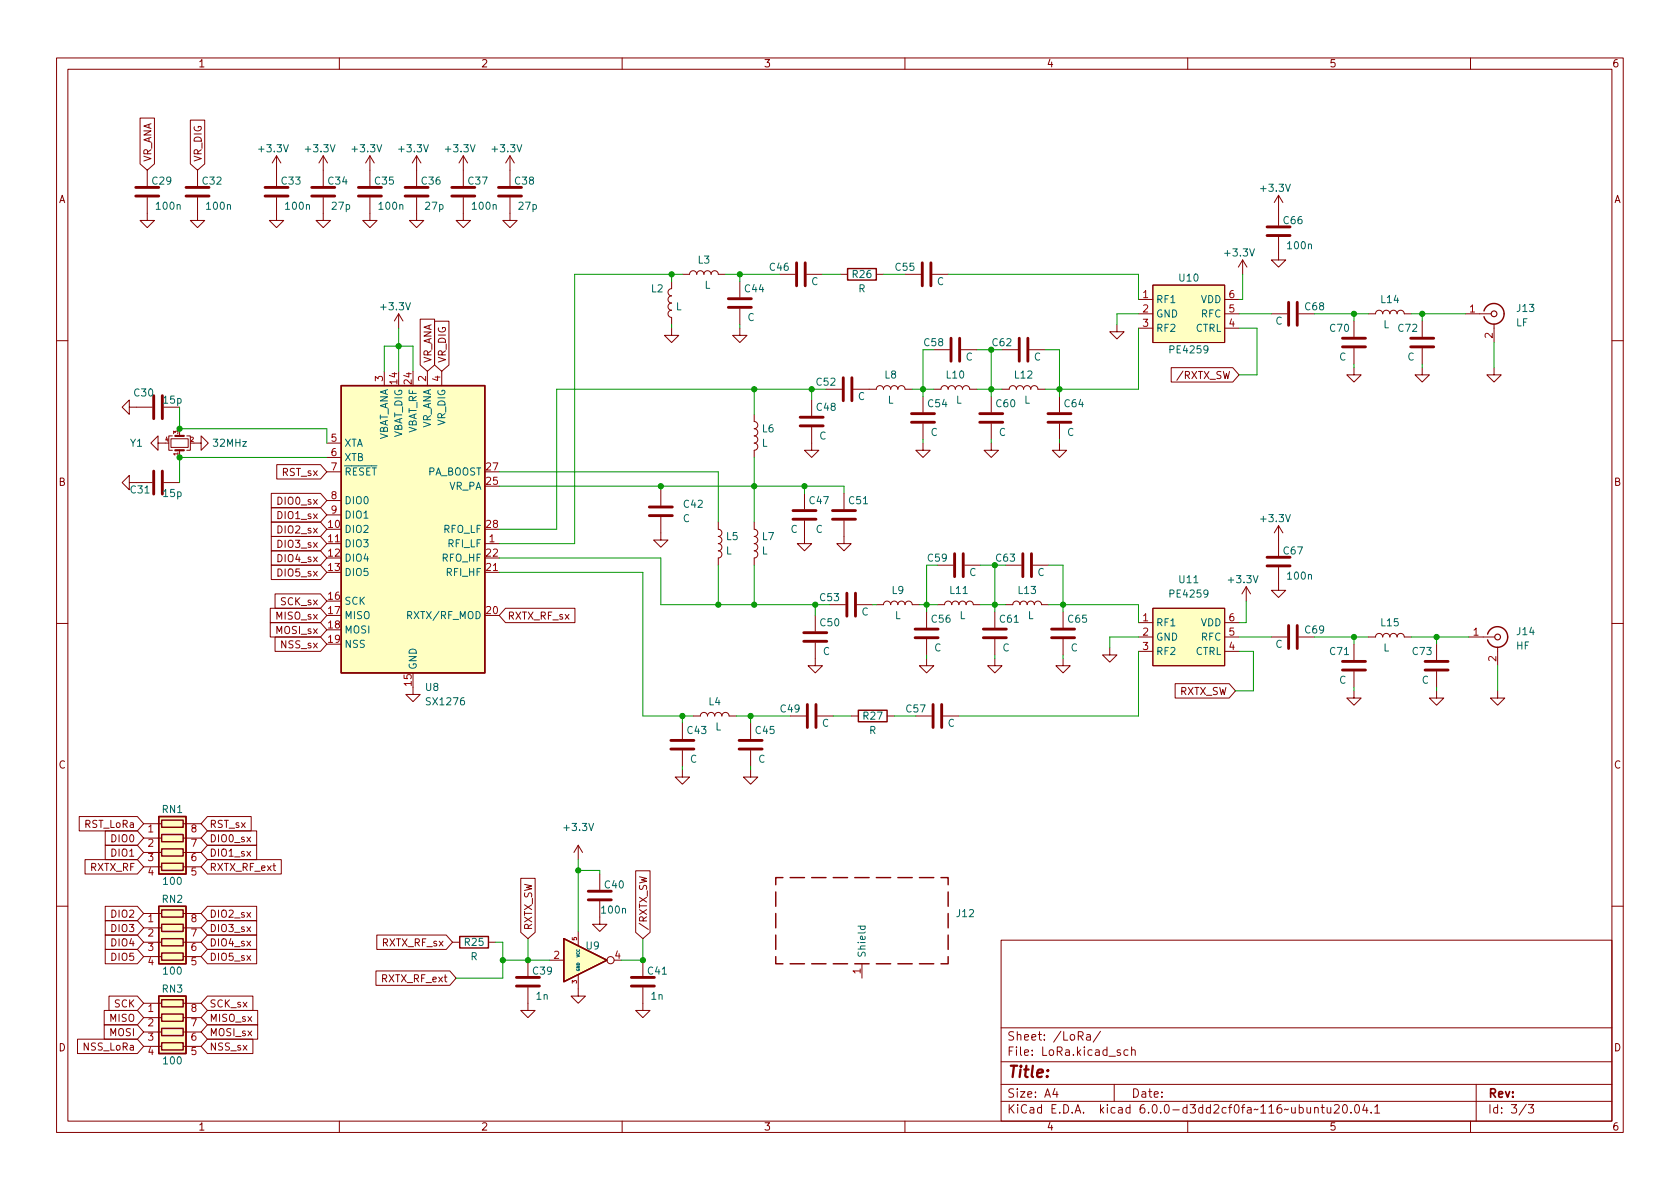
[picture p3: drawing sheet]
<svg xmlns="http://www.w3.org/2000/svg" width="297mm" height="210mm" viewBox="0 0 297 210" stroke-linecap="round" stroke-linejoin="round" font-family="sans-serif">
<g fill="none" stroke="#840000" stroke-width=".18">
<path d="M10 10.2h277v190.1h-277zM12 12.2h273v186.1h-273zM60 10.2v2M110 10.2v2M160 10.2v2M210 10.2v2M260 10.2v2M24.8 20.9h2.5v8.1l-1.3 1.1-1.2-1.1zM26 34.9v4.1h1.3l-1.3 1.3-1.2-1.3h1.2M26 30.1v2.8M33.7 21.2h2.5v7.8l-1.3 1.1-1.2-1.1zM34.9 34.9v4.1h1.3l-1.3 1.3-1.2-1.3h1.2"/>
<path d="M34.9 30.1v2.8M48.9 34.9v4.1h1.3l-1.3 1.3-1.3-1.3h1.3M48.9 27.6l-.8 1.2M48.9 27.6v5.3M48.9 27.6l.8 1.2M57.1 34.9v4.1h1.3l-1.3 1.3-1.2-1.3h1.2M57.1 27.6l-.7 1.2M57.1 27.6v5.3M57.1 27.6l.8 1.2M65.4 34.9v4.1h1.3l-1.3 1.3-1.3-1.3h1.3M65.4 27.6l-.8 1.2M65.4 27.6v5.3"/>
<path d="M65.4 27.6l.8 1.2M73.7 34.9v4.1h1.2l-1.2 1.3-1.3-1.3h1.3M73.7 27.6v5.3M73.7 27.6l-.8 1.2M73.7 27.6l.7 1.2M81.9 34.9v4.1h1.3l-1.3 1.3-1.3-1.3h1.3M81.9 27.6v5.3M81.9 27.6l-.7 1.2M81.9 27.6l.8 1.2M90.2 34.9v4.1h1.2l-1.2 1.3-1.3-1.3h1.3M90.2 27.6v5.3M90.2 27.6l-.8 1.2"/>
<path d="M90.2 27.6l.7 1.2M226.1 34.5v5.4M226.1 34.5l-.8 1.3M226.1 34.5l.7 1.3M70.5 55.5l-.8 1.3M70.5 55.5v2.5M70.5 55.5l.7 1.3M74.3 56.4h2.5v8.1l-1.2 1.2-1.3-1.2zM76.8 56.8h2.6v7.7l-1.3 1.2-1.3-1.2zM118.7 49.8v1.2a.64 .64 0 0 0-.6 .7 .64 .64 0 0 0 .6 .6 .64 .64 0 0 0-.6 .7 .64 .64 0 0 0 .6 .6 .64 .64 0 0 0-.6 .6 .64 .64 0 0 0 .6 .7 .64 .64 0 0 0-.6 .6 .64 .64 0 0 0 .6 .6v1.3M118.7 58v1.3h1.3l-1.3 1.3-1.2-1.3h1.2M120.6 48.5h1.3a.64 .64 0 0 1 .7-.6 .64 .64 0 0 1 .6 .6 .64 .64 0 0 1 .6-.6 .64 .64 0 0 1 .7 .6 .64 .64 0 0 1 .6-.6 .64 .64 0 0 1 .6 .6 .64 .64 0 0 1 .7-.6 .64 .64 0 0 1 .6 .6h1.3"/>
<path d="M130.8 58v1.3h1.3l-1.3 1.3-1.3-1.3h1.3M130.8 49.8v2.8M130.8 54.6v2.8M137.8 48.5h2.8M142.6 48.5h2.8M148.6 48.5h1.3M154.9 48.5h1.3M160 48.5h2.8M164.8 48.5h2.8M197.5 57.4v1.3h-1.3l1.3 1.2 1.3-1.2h-1.3M201.3 55.5h2.5M201.3 53h2.5"/>
<path d="M201.3 58h2.5M203.8 50.4h12.7v10.2h-12.7zM216.5 55.5h2.6M216.5 53h2.6M216.5 58h2.6M219.7 46l-.8 1.2M219.7 46v2.5M219.7 46l.8 1.2M224.8 55.5h2.8M226.1 41.9v4.1h1.2l-1.2 1.2-1.3-1.2h1.3M229.6 55.5h2.8M239.4 56.8v2.8"/>
<path d="M241.9 55.5h1.3a.64 .64 0 0 1 .6-.6 .64 .64 0 0 1 .7 .6 .64 .64 0 0 1 .6-.6 .64 .64 0 0 1 .6 .6 .64 .64 0 0 1 .7-.6 .64 .64 0 0 1 .6 .6 .64 .64 0 0 1 .6-.6 .64 .64 0 0 1 .7 .6h1.3M251.5 56.8v2.8M259.1 55.5h4.6M264.2 57.3v3.3M10 60.2h2M22.9 72v-1.3l-1.3 1.3 1.3 1.3v-1.3h4M27.9 78.4v-1.3l-1.2 1.3 1.2 1.2v-1.2h1.3M30.2 77.6h3.1v1.5h-3.1zM30.5 77.1h-.7v2.5h.7M31.7 75.8v1.3M31.7 79.6v1.3M33 77.1h.7v2.5h-.7"/>
<path d="M34.3 78.4h1.3v-1.3l1.2 1.3-1.2 1.2v-1.2M57.8 78.4h2.5M67.9 65.7v2.5M75.6 65.7v2.5M78.1 65.7v2.5M133.3 73.3l.1 1.2a.64 .64 0 0 1 .6 .7 .64 .64 0 0 1-.6 .6 .64 .64 0 0 1 .6 .6 .64 .64 0 0 1-.6 .7 .64 .64 0 0 1 .6 .6 .64 .64 0 0 1-.6 .7 .64 .64 0 0 1 .6 .6 .64 .64 0 0 1-.6 .6l-.1 1.3M143.5 75.6v4h1.3l-1.3 1.3-1.3-1.3h1.3M143.5 70.7v2.8M146 68.8h2.8M150.9 68.8h4a.64 .64 0 0 1 .7-.6 .64 .64 0 0 1 .6 .6 .64 .64 0 0 1 .6-.6 .64 .64 0 0 1 .7 .6 .64 .64 0 0 1 .6-.6 .64 .64 0 0 1 .6 .6 .64 .64 0 0 1 .7-.6 .64 .64 0 0 1 .6 .6h1.3M163.2 78.4v1.2h1.3l-1.3 1.3-1.3-1.3h1.3M163.2 70.1v2.8"/>
<path d="M163.2 74.9v2.8M165.1 68.8h1.3a.64 .64 0 0 1 .6-.6 .64 .64 0 0 1 .6 .6 .64 .64 0 0 1 .7-.6 .64 .64 0 0 1 .6 .6 .64 .64 0 0 1 .6-.6 .64 .64 0 0 1 .7 .6 .64 .64 0 0 1 .6-.6 .64 .64 0 0 1 .6 .6h1.3M165.1 61.8h2.8M169.9 61.8h2.8M175.3 78.4v1.2h1.2l-1.2 1.3-1.3-1.3h1.3M175.3 70.1v2.8M175.3 74.9v2.8M177.2 68.8h1.2a.64 .64 0 0 1 .7-.6 .64 .64 0 0 1 .6 .6 .64 .64 0 0 1 .6-.6 .64 .64 0 0 1 .7 .6 .64 .64 0 0 1 .6-.6 .64 .64 0 0 1 .6 .6 .64 .64 0 0 1 .7-.6 .64 .64 0 0 1 .6 .6h1.3M177.2 61.8h2.8M182 61.8h2.8M187.3 78.4v1.2h1.3l-1.3 1.3-1.2-1.3h1.2M187.3 70.1v2.8"/>
<path d="M187.3 74.9v2.8M207.1 65h10.9l1.1 1.3-1.1 1.3h-10.9zM239.4 65v1.3h-1.3l1.3 1.3 1.3-1.3h-1.3M239.4 61.6v2.8M251.5 65v1.3h-1.3l1.3 1.3 1.2-1.3h-1.2M251.5 61.6v2.8M264.2 65v1.3h-1.3l1.3 1.3 1.2-1.3h-1.2M285 60.2h2M22.9 85.3v-1.2l-1.3 1.2 1.3 1.3v-1.3h4M29 85.3h2.7M48 99.9h8.7l1.1 1.3-1.1 1.3h-8.7zM48 97.4h8.7l1.1 1.3-1.1 1.2h-8.7z"/>
<path d="M48 92.3h8.7l1.1 1.3-1.1 1.3h-8.7zM48 89.8h8.7l1.1 1.3-1.1 1.2h-8.7zM48 87.2h8.7l1.1 1.3-1.1 1.3h-8.7zM48 94.9h8.7l1.1 1.2-1.1 1.3h-8.7zM48.9 82.2h7.8l1.1 1.2-1.1 1.3h-7.8zM57.8 96.1h2.5M57.8 80.9h2.5M57.8 83.4h2.5M57.8 88.5h2.5M57.8 91.1h2.5M85.7 96.1h2.6M116.8 91.4v4.1h1.3l-1.3 1.3-1.2-1.3h1.2"/>
<path d="M116.8 86.6v2.8M127 92.3v1.3a.64 .64 0 0 1 .6 .6 .64 .64 0 0 1-.6 .7 .64 .64 0 0 1 .6 .6 .64 .64 0 0 1-.6 .6 .64 .64 0 0 1 .6 .7 .64 .64 0 0 1-.6 .6 .64 .64 0 0 1 .6 .6 .64 .64 0 0 1-.6 .7v1.2M133.3 92.3l.1 1.3a.64 .64 0 0 1 .6 .6 .64 .64 0 0 1-.6 .7 .64 .64 0 0 1 .6 .6 .64 .64 0 0 1-.6 .6 .64 .64 0 0 1 .6 .7 .64 .64 0 0 1-.6 .6 .64 .64 0 0 1 .6 .6 .64 .64 0 0 1-.6 .7l-.1 1.2M142.2 92.1v4h1.3l-1.3 1.3-1.2-1.3h1.2M142.2 87.2v2.8M149.2 92.1v4h1.3l-1.3 1.3-1.2-1.3h1.2M149.2 87.2v2.8M165.7 99.9h2.8M170.6 99.9h2.8M177.8 99.9h2.8M182.6 99.9h2.8M226.1 93l-.8 1.2"/>
<path d="M226.1 93v5.3M226.1 93l.7 1.2M10 110.2h2M47.8 110.1h8.9l1.1 1.3-1.1 1.2h-8.9zM47.8 107.6h8.9l1.1 1.2-1.1 1.3h-8.9zM48.6 112.6h8.1l1.1 1.3-1.1 1.3h-8.1zM48.6 105h8.1l1.1 1.3-1.1 1.3h-8.1zM85.7 101.2h2.6M89.4 107.6h12.3v2.5h-12.3l-1.1-1.3zM144.1 113.7v4h1.3l-1.3 1.3-1.2-1.3h1.2M144.1 108.8v2.8M146.7 106.9h2.8"/>
<path d="M151.5 106.9h2.8M154.9 106.9h1.3a.64 .64 0 0 1 .6-.6 .64 .64 0 0 1 .7 .6 .64 .64 0 0 1 .6-.6 .64 .64 0 0 1 .6 .6 .64 .64 0 0 1 .7-.6 .64 .64 0 0 1 .6 .6 .64 .64 0 0 1 .7-.6 .64 .64 0 0 1 .6 .6h1.3M163.8 116.5v1.2h1.3l-1.3 1.3-1.2-1.3h1.2M163.8 108.2v2.8M163.8 113v2.8M165.7 106.9h1.3a.64 .64 0 0 1 .6-.6 .64 .64 0 0 1 .7 .6 .64 .64 0 0 1 .6-.6 .64 .64 0 0 1 .6 .6 .64 .64 0 0 1 .7-.6 .64 .64 0 0 1 .6 .6 .64 .64 0 0 1 .6-.6 .64 .64 0 0 1 .7 .6h1.3M175.9 116.5v1.2h1.3l-1.3 1.3-1.3-1.3h1.3M175.9 108.2v2.8M175.9 113v2.8M177.8 106.9h1.3a.64 .64 0 0 1 .6-.6 .64 .64 0 0 1 .6 .6 .64 .64 0 0 1 .7-.6 .64 .64 0 0 1 .6 .6 .64 .64 0 0 1 .6-.6 .64 .64 0 0 1 .7 .6 .64 .64 0 0 1 .6-.6 .64 .64 0 0 1 .6 .6h1.3M188 116.5v1.2h1.2l-1.2 1.3-1.3-1.3h1.3M188 108.2v2.8"/>
<path d="M188 113v2.8M196.2 114.5v1.3h-1.3l1.3 1.3 1.3-1.3h-1.3M201.3 112.6h2.5M201.3 110.1h2.5M201.3 115.2h2.5M203.8 107.6h12.7v10.1h-12.7zM216.5 112.6h2.6M216.5 110.1h2.6M216.5 115.2h2.6M220.3 103.8l-.7 1.2M220.3 103.8v2.5M220.3 103.8l.8 1.2"/>
<path d="M224.8 112.6h2.8M226.1 100.3v4.1h1.2l-1.2 1.3-1.3-1.3h1.3M229.6 112.6h2.8M239.4 113.9v2.8M239.4 118.7v2.8M241.9 112.6h1.3a.64 .64 0 0 1 .6-.6 .64 .64 0 0 1 .7 .6 .64 .64 0 0 1 .6-.6 .64 .64 0 0 1 .6 .6 .64 .64 0 0 1 .7-.6 .64 .64 0 0 1 .6 .6 .64 .64 0 0 1 .6-.6 .64 .64 0 0 1 .7 .6h1.3M254 113.9v2.8M254 118.7v2.8M259.7 112.6h4.6M264.8 114.4v3.3M285 110.2h2M73 121.5v1.3h1.3l-1.3 1.3-1.2-1.3h1.2"/>
<path d="M120.6 136.1v1.3h1.3l-1.3 1.3-1.2-1.3h1.2M120.6 127.9v2.8M120.6 132.7v2.8M122.6 126.6h1.2a.64 .64 0 0 1 .7-.6 .64 .64 0 0 1 .6 .6 .64 .64 0 0 1 .6-.6 .64 .64 0 0 1 .7 .6 .64 .64 0 0 1 .6-.6 .64 .64 0 0 1 .6 .6 .64 .64 0 0 1 .7-.6 .64 .64 0 0 1 .6 .6h1.3M132.7 136.1v1.3h1.3l-1.3 1.3-1.3-1.3h1.3M132.7 127.9v2.8M132.7 132.7v2.8M139.7 126.6h2.8M144.5 126.6h2.8M150.5 126.6h1.3M156.8 126.6h1.3M161.9 126.6h2.8"/>
<path d="M166.8 126.6h2.7M207.8 120.9h9.5l1.1 1.3-1.1 1.2h-9.5zM239.4 122.2v1.2h-1.3l1.3 1.3 1.3-1.3h-1.3M254 122.2v1.2h-1.3l1.3 1.3 1.3-1.3h-1.3M264.8 122.2v1.2h-1.3l1.3 1.3 1.3-1.3h-1.3M14 144.4h10.3l1.1 1.3-1.1 1.2h-10.3zM15 152h9.3l1.1 1.3-1.1 1.3h-9.3zM18.6 146.9h5.7l1.1 1.3-1.1 1.3h-5.7zM18.6 149.5h5.7l1.1 1.2-1.1 1.3h-5.7zM25.4 145.7h3.2M25.4 148.2h3.2M25.4 150.7h3.2"/>
<path d="M25.4 153.3h3.2M32.4 145.7h3.2M32.4 148.2h3.2M32.4 150.7h3.2M32.4 153.3h3.2M36.7 146.9h8.7v2.6h-8.7l-1.1-1.3zM36.7 152h13v2.6h-13l-1.1-1.3zM36.7 144.4h7.7v2.5h-7.7l-1.1-1.2zM36.7 149.5h8.7v2.5h-8.7l-1.1-1.3zM92.1 155.3h2.5v9.6l-1.3 1.1-1.2-1.1zM102.2 149.5v2.5M102.2 149.5l-.7 1.2"/>
<path d="M102.2 149.5l.8 1.2M106 159.4v4h1.3l-1.3 1.3-1.2-1.3h1.2M106 154.6v2.7M112.4 154h2.5v10.9l-1.2 1.1-1.3-1.1zM10 160.2h2M18.4 178.7h5.9l1.1 1.3-1.1 1.2h-5.9zM18.6 160.3h5.7l1.1 1.2-1.1 1.3h-5.7zM18.6 165.3h5.7l1.1 1.3-1.1 1.3h-5.7zM18.6 167.9h5.7l1.1 1.3-1.1 1.2h-5.7zM18.6 162.8h5.7l1.1 1.3-1.1 1.2h-5.7zM19.3 176.1h5l1.1 1.3-1.1 1.3h-5zM25.4 177.4h3.2"/>
<path d="M25.4 180h3.2M25.4 166.6h3.2M25.4 161.5h3.2M25.4 164.1h3.2M25.4 169.2h3.2M32.4 177.4h3.2M32.4 180h3.2M32.4 166.6h3.2M32.4 161.5h3.2M32.4 164.1h3.2M32.4 169.2h3.2M36.7 162.8h8.7v2.5h-8.7l-1.1-1.2z"/>
<path d="M36.7 167.9h8.7v2.5h-8.7l-1.1-1.2zM36.7 165.3h8.7v2.6h-8.7l-1.1-1.3zM36.7 160.3h8.7v2.5h-8.7l-1.1-1.3zM36.7 176.1h8v2.6h-8l-1.1-1.3zM36.7 178.7h8.9v2.5h-8.9l-1.1-1.2zM66.5 171.7h13l1.1 1.3-1.1 1.2h-13zM66.6 165.3h12.3l1.1 1.3-1.1 1.3h-12.3zM80 166.6h1.3M86.4 166.6h1.2M93.3 174.6v4.1h1.3l-1.3 1.3-1.2-1.3h1.2M93.3 169.8v2.8M97.2 169.8h2.5"/>
<path d="M102.2 172.3v3.8h1.3l-1.3 1.3-1.2-1.3h1.2M102.2 164.7v2.6M113.7 174.6v4.1h1.2l-1.2 1.3-1.3-1.3h1.3M113.7 169.8v2.8M152.4 170.4v2.6M177 166.3h108v32h-108zM285 160.2h2M13.7 183.8h10.6l1.1 1.2-1.1 1.3h-10.6zM18.4 181.2h5.9l1.1 1.3-1.1 1.3h-5.9zM25.4 182.5h3.2M25.4 185h3.2M32.4 182.5h3.2"/>
<path d="M32.4 185h3.2M36.7 181.2h8.9v2.6h-8.9l-1.1-1.3zM36.7 183.8h8v2.5h-8l-1.1-1.3zM60 198.3v2M110 198.3v2M160 198.3v2M177 194.8h108M177 191.8h108M177 187.8h108M177 181.8h108M186.5 192.5l-.4 1h1M186.9 193v1"/>
<path d="M192.1 183h.6l.1 .9M192.8 183.3l-.5 .1a.29 .29 0 0 0-.2 .2 .29 .29 0 0 0 .2 .3h.5M194.6 182.4l-1.3 1.9M197 191.8v3M198.1 185.7l-.4-.1-.2 .2 .1 .3 .5 .1v.4h-.6M199.4 185.7l-.4-.1-.3 .3v.4l.2 .3h.5M200.1 185.8l.2-.2 .3 .1 .1 .9M200.1 185.1v1.5M210 198.3v2M232.4 196l.2-.2 .4 .1 .1 .9M232.4 195.8v1M233.6 195.8h.5"/>
<path d="M233.8 195.3v1.3l.3 .2M234.6 195.8l.1 1h.4l.2-.1M235.3 195.8v1M235.9 195.5l.6-.2 .2 .2 .1 .3-.9 1h.9M237.6 195.4l.1-.1a.81 .81 0 0 1 .6 .7 .81 .81 0 0 1-.3 .8h-.1a.81 .81 0 0 1-.6-.6 .81 .81 0 0 1 .3-.8zM238.9 196.7v.1M239.7 195.4l.2-.1a.81 .81 0 0 1 .5 .7 .81 .81 0 0 1-.3 .8h-.1a.81 .81 0 0 1-.6-.6 .81 .81 0 0 1 .3-.8zM241.3 195.3l-.4 1h1M241.6 195.8v1M242.4 196.7v.1M243.1 195.8l.4-.5v1.5M243.1 196.8h.8"/>
<path d="M260 198.3v2M261 191.8v6.5M269.9 195.3l-1.3 1.9M270.2 195.3h1l-.6 .6 .5 .1v.7l-.2 .1h-.5l-.2-.1"/>
<circle cx="107.9" cy="169.8" r=".63"/>
</g>
<g fill="none" stroke="#840000" stroke-width=".51">
<path d="M24 34.7h4.1M24 33.1h4.1M32.9 34.7h4.1M32.9 33.1h4.1M46.9 34.7h4M46.9 33.1h4M55.1 34.7h4.1M55.1 33.1h4.1M63.4 34.7h4M63.4 33.1h4M71.6 34.7h4.1M71.6 33.1h4.1"/>
<path d="M79.9 34.7h4M79.9 33.1h4M88.1 34.7h4.1M88.1 33.1h4.1M128.8 54.4h4M128.8 52.8h4M140.8 46.5v4M142.4 46.5v4M163.1 46.5v4M164.6 46.5v4M168.1 59.8v4.1M169.7 59.8v4.1"/>
<path d="M180.2 59.8v4.1M181.7 59.8v4.1M224 41.7h4.1M224 40.1h4.1M227.8 53.5v4M229.4 53.5v4M237.4 59.8h4M249.4 59.8h4.1M27.2 70v4M28.7 70v4M141.5 75.3h4M141.5 73.8h4"/>
<path d="M149.1 66.8v4.1M150.6 66.8v4.1M161.2 74.7h4M161.2 73.1h4M173.2 74.7h4.1M173.2 73.1h4.1M185.3 74.7h4.1M185.3 73.1h4.1M237.4 61.3h4M249.4 61.3h4.1M27.2 83.3v4.1M28.7 83.3v4.1"/>
<path d="M114.8 91.2h4.1M114.8 89.7h4.1M140.2 91.8h4.1M140.2 90.3h4.1M147.2 91.8h4.1M147.2 90.3h4.1M168.8 97.9v4.1M170.3 97.9v4.1M180.8 97.9v4.1M182.4 97.9v4.1M224 98.5h4.1M142.1 113.4h4.1"/>
<path d="M142.1 111.9h4.1M149.7 104.9v4.1M151.3 104.9v4.1M161.8 112.8h4.1M161.8 111.2h4.1M173.9 112.8h4M173.9 111.2h4M185.9 112.8h4.1M185.9 111.2h4.1M224 100.1h4.1M227.8 110.6v4.1M229.4 110.6v4.1"/>
<path d="M237.4 118.5h4M237.4 117h4M252 118.5h4M252 117h4M118.6 132.5h4.1M118.6 130.9h4.1M130.7 132.5h4M130.7 130.9h4M142.7 124.6v4M144.3 124.6v4M165 124.6v4M166.5 124.6v4"/>
<path d="M104 159.1h4.1M104 157.6h4.1M91.3 174.4h4.1M91.3 172.8h4.1M111.6 174.4h4.1M111.6 172.8h4.1"/>
</g>
<g fill="#ffffc2" stroke="#ffffc2" stroke-width=".18">
<path d="M203.8 107.6h12.7v10.1h-12.7z"/>
<path d="M60.3 68.2h25.4v50.8h-25.4z"/>
<path d="M203.8 50.4h12.7v10.2h-12.7z"/>
<path d="M99.7 166l7.6 3.8-7.6 3.8z"/>
<path d="M28.1 144.4h4.8v10.2h-4.8z"/>
<path d="M28.1 176.1h4.8v10.2h-4.8z"/>
<path d="M28.1 160.3h4.8v10.1h-4.8z"/>
</g>
<g fill="none" stroke="#840000" stroke-width=".25">
<path d="M149.9 47.5h5v2h-5zM262.4 55a1.81 1.81 0 0 1 2.8-1 1.81 1.81 0 0 1 0 3 1.81 1.81 0 0 1-2.8-1M60.3 68.2h25.4v50.8h-25.4zM263 112.1a1.81 1.81 0 0 1 2.8-.9 1.81 1.81 0 0 1 0 2.9 1.81 1.81 0 0 1-2.8-.9M151.8 125.6h5v2h-5zM28.1 144.4h4.8v10.2h-4.8zM28.6 145h3.8v1.3h-3.8zM28.6 147.6h3.8v1.2h-3.8zM28.6 150.1h3.8v1.3h-3.8zM28.6 152.6h3.8v1.3h-3.8zM137.2 157.7v2.6M138.4 155.2h-1.2v1.3"/>
<path d="M139.7 155.2h2.5M143.5 155.2h2.5M147.3 155.2h2.6M151.1 155.2h2.6M154.9 155.2h2.6M158.7 155.2h2.6M162.6 155.2h2.5M166.4 155.2h1.2v1.3M167.6 157.7v2.6M28.1 176.1h4.8v10.2h-4.8zM28.1 160.3h4.8v10.1h-4.8zM28.6 176.8h3.8v1.2h-3.8z"/>
<path d="M28.6 179.3h3.8v1.3h-3.8zM28.6 160.9h3.8v1.3h-3.8zM28.6 163.4h3.8v1.3h-3.8zM28.6 166h3.8v1.3h-3.8zM28.6 168.5h3.8v1.3h-3.8zM81.3 165.6h5.1v2h-5.1zM99.7 166l7.6 3.8-7.6 3.8zM137.2 169.2v1.2h1.2M137.2 161.5v2.6M137.2 165.3v2.6M139.7 170.4h2.5M143.5 170.4h2.5"/>
<path d="M147.3 170.4h2.6M151.1 170.4h2.6M154.9 170.4h2.6M158.7 170.4h2.6M162.6 170.4h2.5M167.6 169.2v1.2h-1.2M167.6 161.5v2.6M167.6 165.3v2.6M28.6 181.9h3.8v1.2h-3.8zM28.6 184.4h3.8v1.3h-3.8z"/>
</g>
<path d="M31 79.6h1.5M31 77.1h1.5" fill="none" stroke="#840000" stroke-width=".38"/>
<g fill="none" stroke="#840000" stroke-width=".2">
<circle cx="264.2" cy="55.5" r=".51"/>
<circle cx="264.8" cy="112.6" r=".51"/>
</g>
<path d="M151.7 163.8h1.3M152.2 163.8l-.1 .3 .3 .3 .5-.1v-.5" fill="none" stroke="#006464" stroke-width=".18"/>
<g fill="none" stroke="#009600" stroke-width=".18">
<path d="M70.5 58v7.7M118.7 48.5v1.3M118.7 57.4v.6M120.6 48.5h-19v47.6h-13.3M128.3 48.5h9.5M130.8 48.5v1.3M130.8 57.4v.6M145.4 48.5h3.2M156.2 48.5h3.8M167.6 48.5h33.7v4.5M201.3 55.5h-3.8v1.9M201.3 58v10.8h-16.5"/>
<path d="M219.1 58h3.1v8.3h-3.1M219.1 55.5h5.7M219.7 48.5v4.5h-.6M232.4 55.5h9.5M239.4 55.5v1.3M249.6 55.5h9.5M251.5 55.5v1.3M31.7 72v3.8h26.1v2.6M67.9 65.7v-4.5h5.1v4.5M133.3 68.8v4.5M143.5 68.8v1.9M146 68.8h-47.6v24.8h-10.1"/>
<path d="M161.3 68.8h3.8M163.2 61.8v8.3M163.2 77.7v.7M172.7 68.8h4.5M172.7 61.8h2.6v8.3M175.3 77.7v.7M184.8 61.8h2.5v8.3M187.3 77.7v.7M239.4 64.4v.6M251.5 64.4v.6M264.2 60.6v4.4M57.8 80.9h-26.1v4.4"/>
<path d="M88.3 98.7h28.5v8.2h29.9M88.3 86h60.9v1.2M88.3 83.4h38.7v8.9M116.8 86v.6M127 99.9v7M133.3 80.9v11.4M133.3 99.9v7M142.2 86v1.2M163.8 99.9v8.3M173.4 99.9h2.5v8.3M185.4 99.9h2.6v8.3M88.3 101.2h25.4v25.4h8.9"/>
<path d="M144.1 106.9v1.9M154.3 106.9h.6M162.6 106.9h3.1M163.8 115.8v.7M173.4 106.9h4.4M175.9 115.8v.7M185.4 106.9h15.9v3.2M188 115.8v.7M201.3 115.2v11.4h-31.8M201.3 112.6h-5.1v1.9M219.1 112.6h5.7M219.1 115.2h2.5v7h-3.2"/>
<path d="M220.3 106.3v3.8h-1.2M232.4 112.6h9.5M239.4 112.6v1.3M249.6 112.6h10.1M254 112.6v1.3M264.8 117.7v4.5M120.6 126.6v1.3M120.6 135.5v.6M130.2 126.6h9.5M132.7 126.6v1.3M132.7 135.5v.6M147.3 126.6h3.2"/>
<path d="M158.1 126.6h3.8M239.4 121.5v.7M254 121.5v.7M102.2 152v12.7M102.2 153.9h3.8v.7M87.6 166.6h1.3v6.4h-8.3M88.9 169.8h8.3M93.3 166v3.8M113.7 166v3.8h-3.8"/>
</g>
<g fill="#009600" stroke="#009600" stroke-width=".18">
<circle cx="102.2" cy="153.9" r=".46"/>
<circle cx="120.6" cy="126.6" r=".46"/>
<circle cx="88.9" cy="169.8" r=".46"/>
<circle cx="113.7" cy="169.8" r=".46"/>
<circle cx="93.3" cy="169.8" r=".46"/>
<circle cx="132.7" cy="126.6" r=".46"/>
<circle cx="133.3" cy="86" r=".46"/>
<circle cx="116.8" cy="86" r=".46"/>
<circle cx="130.8" cy="48.5" r=".46"/>
<circle cx="118.7" cy="48.5" r=".46"/>
<circle cx="127" cy="106.9" r=".46"/>
<circle cx="31.7" cy="75.8" r=".46"/>
<circle cx="31.7" cy="80.9" r=".46"/>
<circle cx="70.5" cy="61.2" r=".46"/>
<circle cx="175.3" cy="68.8" r=".46"/>
<circle cx="142.2" cy="86" r=".46"/>
<circle cx="133.3" cy="68.8" r=".46"/>
<circle cx="133.3" cy="106.9" r=".46"/>
<circle cx="144.1" cy="106.9" r=".46"/>
<circle cx="188" cy="106.9" r=".46"/>
<circle cx="254" cy="112.6" r=".46"/>
<circle cx="239.4" cy="112.6" r=".46"/>
<circle cx="239.4" cy="55.5" r=".46"/>
<circle cx="187.3" cy="68.8" r=".46"/>
<circle cx="251.5" cy="55.5" r=".46"/>
<circle cx="175.9" cy="99.9" r=".46"/>
<circle cx="175.9" cy="106.9" r=".46"/>
<circle cx="163.8" cy="106.9" r=".46"/>
<circle cx="175.3" cy="61.8" r=".46"/>
<circle cx="143.5" cy="68.8" r=".46"/>
<circle cx="163.2" cy="68.8" r=".46"/>
</g>
<text font-size="2.8" fill="#840000" x="178" y="190.6">Title:</text>
<g font-size="2.1" fill="#840000">
<text x="178" y="184">Sheet: /LoRa/</text>
<text x="178" y="186.7">File: LoRa.kicad_sch</text>
<text x="178" y="196.9">KiCad E.D.A. kicad 6.0.0-d3dd2cf0fa~116~ubuntu20.04.1</text>
<text x="178" y="194.1">Size: A4</text>
<text x="200" y="194.1">Date:</text>
<text x="263" y="194.1">Rev:</text>
<text x="263" y="196.9">Id: 3/3</text>
</g>
<g font-size="1.8" fill="#840000">
<text x="35" y="11.9">1</text>
<text x="85" y="11.9">2</text>
<text x="135" y="11.9">3</text>
<text x="185" y="11.9">4</text>
<text x="235" y="11.9">5</text>
<text x="285" y="11.9">6</text>
<text x="26.8" y="28.7" transform="rotate(-90 26.8 28.7)">VR_ANA</text>
<text x="35.7" y="28.7" transform="rotate(-90 35.7 28.7)">VR_DIG</text>
<text x="10.3" y="35.9">A</text>
<text x="285.3" y="35.9">A</text>
<text x="76.3" y="64.2" transform="rotate(-90 76.3 64.2)">VR_ANA</text>
<text x="78.8" y="64.2" transform="rotate(-90 78.8 64.2)">VR_DIG</text>
<text x="208.6" y="67">/RXTX_SW</text>
<text x="10.3" y="85.9">B</text>
<text x="49.3" y="89.2">DIO0_sx</text>
<text x="49.9" y="84.2">RST_sx</text>
<text x="285.3" y="85.9">B</text>
<text x="49.3" y="94.3">DIO2_sx</text>
<text x="49.3" y="91.8">DIO1_sx</text>
<text x="49.3" y="101.9">DIO5_sx</text>
<text x="49.3" y="99.4">DIO4_sx</text>
<text x="49.3" y="96.9">DIO3_sx</text>
<text x="49.7" y="107">SCK_sx</text>
<text x="48.9" y="112.1">MOSI_sx</text>
<text x="48.9" y="109.6">MISO_sx</text>
<text x="89.7" y="109.6">RXTX_RF_sx</text>
<text x="49.8" y="114.6">NSS_sx</text>
<text x="208.5" y="122.9">RXTX_SW</text>
<text x="10.3" y="135.9">C</text>
<text x="285.3" y="135.9">C</text>
<text x="15" y="146.4">RST_LoRa</text>
<text x="19.8" y="148.9">DIO0</text>
<text x="37" y="148.9">DIO0_sx</text>
<text x="37" y="146.4">RST_sx</text>
<text x="15.9" y="154">RXTX_RF</text>
<text x="19.8" y="151.5">DIO1</text>
<text x="37" y="154">RXTX_RF_ext</text>
<text x="37" y="151.5">DIO1_sx</text>
<text x="19.8" y="162.3">DIO2</text>
<text x="19.8" y="167.3">DIO4</text>
<text x="19.8" y="164.8">DIO3</text>
<text x="37" y="164.8">DIO3_sx</text>
<text x="37" y="167.3">DIO4_sx</text>
<text x="37" y="162.3">DIO2_sx</text>
<text x="67.6" y="167.3">RXTX_RF_sx</text>
<text x="94.1" y="164.6" transform="rotate(-90 94.1 164.6)">RXTX_SW</text>
<text x="114.4" y="164.6" transform="rotate(-90 114.4 164.6)">/RXTX_SW</text>
<text x="19.8" y="169.9">DIO5</text>
<text x="37" y="169.9">DIO5_sx</text>
<text x="67.6" y="173.7">RXTX_RF_ext</text>
<text x="20.2" y="178.1">SCK</text>
<text x="37" y="178.1">SCK_sx</text>
<text x="10.3" y="185.9">D</text>
<text x="14.9" y="185.8">NSS_LoRa</text>
<text x="19.5" y="180.7">MISO</text>
<text x="19.5" y="183.2">MOSI</text>
<text x="37" y="183.2">MOSI_sx</text>
<text x="37" y="185.8">NSS_sx</text>
<text x="37" y="180.7">MISO_sx</text>
<text x="285.3" y="185.9">D</text>
<text x="35" y="199.9">1</text>
<text x="85" y="199.9">2</text>
<text x="135" y="199.9">3</text>
<text x="185" y="199.9">4</text>
<text x="235" y="199.9">5</text>
<text x="285" y="199.9">6</text>
</g>
<g font-size="1.8" fill="#006464">
<text x="45.9" y="26.9">+3.3V</text>
<text x="54.2" y="26.9">+3.3V</text>
<text x="62.4" y="26.9">+3.3V</text>
<text x="70.7" y="26.9">+3.3V</text>
<text x="78.9" y="26.9">+3.3V</text>
<text x="87.2" y="26.9">+3.3V</text>
<text x="27" y="32.6">C29</text>
<text x="35.9" y="32.6">C32</text>
<text x="49.8" y="32.6">C33</text>
<text x="58.1" y="32.6">C34</text>
<text x="66.3" y="32.6">C35</text>
<text x="74.6" y="32.6">C36</text>
<text x="82.9" y="32.6">C37</text>
<text x="91.1" y="32.6">C38</text>
<text x="223.1" y="33.9">+3.3V</text>
<text x="27.8" y="37.1">100n</text>
<text x="36.6" y="37.1">100n</text>
<text x="50.6" y="37.1">100n</text>
<text x="58.8" y="37.1">27p</text>
<text x="67.1" y="37.1">100n</text>
<text x="75.3" y="37.1">27p</text>
<text x="83.6" y="37.1">100n</text>
<text x="91.8" y="37.1">27p</text>
<text x="227" y="39.6">C66</text>
<text x="123.4" y="46.6">L3</text>
<text x="136.2" y="47.9">C46</text>
<text x="158.4" y="47.9">C55</text>
<text x="216.7" y="45.3">+3.3V</text>
<text x="227.8" y="44.1">100n</text>
<text x="115.2" y="51.7">L2</text>
<text x="124.6" y="51">L</text>
<text x="131.7" y="51.7">C44</text>
<text x="143.4" y="50.4">C</text>
<text x="150.8" y="49.1">R26</text>
<text x="151.8" y="51.7">R</text>
<text x="165.7" y="50.4">C</text>
<text x="204.3" y="53.6">RF1</text>
<text x="208.6" y="49.8">U10</text>
<text x="212.3" y="53.6">VDD</text>
<text x="244.2" y="53.6">L14</text>
<text x="67.5" y="54.9">+3.3V</text>
<text x="119.5" y="54.9">L</text>
<text x="132.2" y="56.8">C</text>
<text x="204.3" y="56.1">GND</text>
<text x="204.3" y="58.7">RF2</text>
<text x="211.3" y="58.7">CTRL</text>
<text x="212.4" y="56.1">RFC</text>
<text x="225.5" y="57.4">C</text>
<text x="230.8" y="54.9">C68</text>
<text x="235.2" y="58.7">C70</text>
<text x="244.6" y="58">L</text>
<text x="247.3" y="58.7">C72</text>
<text x="268" y="57.7">LF</text>
<text x="268.3" y="55.2">J13</text>
<text x="170.7" y="63.7">C</text>
<text x="182.8" y="63.7">C</text>
<text x="207" y="62.5">PE4259</text>
<text x="236.8" y="63.7">C</text>
<text x="248.8" y="63.7">C</text>
<text x="23.8" y="70.1">C30</text>
<text x="29" y="71.4">15p</text>
<text x="144.4" y="68.2">C52</text>
<text x="151.7" y="70.7">C</text>
<text x="156.4" y="66.9">L8</text>
<text x="156.9" y="71.4">L</text>
<text x="167.4" y="66.9">L10</text>
<text x="169" y="71.4">L</text>
<text x="179.5" y="66.9">L12</text>
<text x="181.1" y="71.4">L</text>
<text x="71.1" y="77.6" transform="rotate(-90 71.1 77.6)">VBAT_DIG</text>
<text x="73.7" y="76.9" transform="rotate(-90 73.7 76.9)">VBAT_RF</text>
<text x="76.2" y="76" transform="rotate(-90 76.2 76)">VR_ANA</text>
<text x="78.7" y="75.3" transform="rotate(-90 78.7 75.3)">VR_DIG</text>
<text x="134.8" y="76.4">L6</text>
<text x="144.4" y="72.6">C48</text>
<text x="144.9" y="77.7">C</text>
<text x="164.1" y="72">C54</text>
<text x="164.5" y="77.1">C</text>
<text x="176.2" y="72">C60</text>
<text x="176.6" y="77.1">C</text>
<text x="188.3" y="72">C64</text>
<text x="188.7" y="77.1">C</text>
<text x="23" y="79">Y1</text>
<text x="37.8" y="79">32MHz</text>
<text x="60.8" y="79">XTA</text>
<text x="60.8" y="81.5">XTB</text>
<text x="68.6" y="78.3" transform="rotate(-90 68.6 78.3)">VBAT_ANA</text>
<text x="134.7" y="79">L</text>
<text x="23.1" y="87.2">C31</text>
<text x="29" y="87.9">15p</text>
<text x="60.8" y="84.1">~{RESET}</text>
<text x="60.8" y="89.1">DIO0</text>
<text x="75.5" y="84.1">PA_BOOST</text>
<text x="79.3" y="86.6">VR_PA</text>
<text x="121" y="89.8">C42</text>
<text x="143.2" y="89.1">C47</text>
<text x="150.2" y="89.1">C51</text>
<text x="60.8" y="94.2">DIO2</text>
<text x="60.8" y="91.7">DIO1</text>
<text x="78.3" y="94.2">RFO_LF</text>
<text x="120.7" y="92.3">C</text>
<text x="128.4" y="95.5">L5</text>
<text x="134.8" y="95.5">L7</text>
<text x="139.8" y="94.2">C</text>
<text x="144.2" y="94.2">C</text>
<text x="223.1" y="92.3">+3.3V</text>
<text x="60.8" y="96.8">DIO3</text>
<text x="60.8" y="99.3">DIO4</text>
<text x="60.8" y="101.8">DIO5</text>
<text x="78.1" y="99.3">RFO_HF</text>
<text x="79" y="101.8">RFI_HF</text>
<text x="79.2" y="96.8">RFI_LF</text>
<text x="128.3" y="98">L</text>
<text x="134.7" y="98">L</text>
<text x="171.4" y="101.8">C</text>
<text x="183.4" y="101.8">C</text>
<text x="227" y="98">C67</text>
<text x="60.8" y="106.9">SCK</text>
<text x="145" y="106.3">C53</text>
<text x="157.7" y="105">L9</text>
<text x="168" y="105">L11</text>
<text x="180.1" y="105">L13</text>
<text x="207" y="105.7">PE4259</text>
<text x="208.6" y="103.1">U11</text>
<text x="217.4" y="103.1">+3.3V</text>
<text x="227.8" y="102.5">100n</text>
<text x="60.8" y="109.5">MISO</text>
<text x="60.8" y="112">MOSI</text>
<text x="72.5" y="109.5">RXTX/RF_MOD</text>
<text x="145.1" y="110.7">C50</text>
<text x="152.3" y="108.8">C</text>
<text x="158.2" y="109.5">L</text>
<text x="164.8" y="110.1">C56</text>
<text x="169.6" y="109.5">L</text>
<text x="176.8" y="110.1">C61</text>
<text x="181.7" y="109.5">L</text>
<text x="188.9" y="110.1">C65</text>
<text x="204.3" y="110.7">RF1</text>
<text x="204.3" y="113.3">GND</text>
<text x="212.3" y="110.7">VDD</text>
<text x="212.4" y="113.3">RFC</text>
<text x="230.8" y="112">C69</text>
<text x="244.2" y="110.7">L15</text>
<text x="268.3" y="112.3">J14</text>
<text x="60.8" y="114.5">NSS</text>
<text x="73.7" y="118.5" transform="rotate(-90 73.7 118.5)">GND</text>
<text x="145.5" y="115.8">C</text>
<text x="165.2" y="115.2">C</text>
<text x="177.2" y="115.2">C</text>
<text x="189.3" y="115.2">C</text>
<text x="204.3" y="115.8">RF2</text>
<text x="211.3" y="115.8">CTRL</text>
<text x="225.5" y="114.5">C</text>
<text x="235.2" y="115.8">C71</text>
<text x="244.6" y="115.2">L</text>
<text x="249.8" y="115.8">C73</text>
<text x="268.1" y="114.8">HF</text>
<text x="75.3" y="122.2">U8</text>
<text x="75.6" y="124.7">SX1276</text>
<text x="125.3" y="124.7">L4</text>
<text x="138.1" y="126">C49</text>
<text x="160.3" y="126">C57</text>
<text x="236.8" y="120.9">C</text>
<text x="251.4" y="120.9">C</text>
<text x="121.6" y="129.8">C43</text>
<text x="126.5" y="129.2">L</text>
<text x="133.7" y="129.8">C45</text>
<text x="145.3" y="128.5">C</text>
<text x="152.7" y="127.2">R27</text>
<text x="153.7" y="129.8">R</text>
<text x="167.6" y="128.5">C</text>
<text x="122" y="134.9">C</text>
<text x="134.1" y="134.9">C</text>
<text x="28.7" y="143.8">RN1</text>
<text x="99.9" y="146.9">+3.3V</text>
<text x="28.7" y="159.6">RN2</text>
<text x="29" y="156.5">100</text>
<text x="106.5" y="161.5">100n</text>
<text x="107" y="157.1">C40</text>
<text x="82.2" y="167.3">R25</text>
<text x="103.6" y="167.9">U9</text>
<text x="169.2" y="162.2">J12</text>
<text x="29" y="172.3">100</text>
<text x="83.2" y="169.8">R</text>
<text x="94.3" y="172.3">C39</text>
<text x="114.6" y="172.3">C41</text>
<text x="153" y="169.4" transform="rotate(-90 153 169.4)">Shield</text>
<text x="28.7" y="175.5">RN3</text>
<text x="94.8" y="176.8">1n</text>
<text x="115.2" y="176.8">1n</text>
<text x="29" y="188.2">100</text>
</g>
<g font-size="1.8" fill="#a90000">
<text x="202.1" y="52.7">1</text>
<text x="217.3" y="52.7">6</text>
<text x="202.1" y="55.2">2</text>
<text x="202.1" y="57.8">3</text>
<text x="217.3" y="57.8">4</text>
<text x="217.3" y="55.2">5</text>
<text x="259.9" y="55.2">1</text>
<text x="263.9" y="59.8" transform="rotate(-90 263.9 59.8)">2</text>
<text x="67.7" y="67.4" transform="rotate(-90 67.7 67.4)">3</text>
<text x="70.2" y="67.9" transform="rotate(-90 70.2 67.9)">14</text>
<text x="72.8" y="67.9" transform="rotate(-90 72.8 67.9)">24</text>
<text x="75.3" y="67.4" transform="rotate(-90 75.3 67.4)">2</text>
<text x="77.9" y="67.4" transform="rotate(-90 77.9 67.4)">4</text>
<text x="58.6" y="78.1">5</text>
<text x="58.6" y="80.6">6</text>
<text x="58.6" y="83.2">7</text>
<text x="86" y="83.2">27</text>
<text x="58.6" y="88.3">8</text>
<text x="86" y="85.7">25</text>
<text x="58.1" y="93.3">10</text>
<text x="58.1" y="95.9">11</text>
<text x="58.6" y="90.8">9</text>
<text x="86" y="93.3">28</text>
<text x="86.5" y="95.9">1</text>
<text x="58.1" y="98.4">12</text>
<text x="58.1" y="101">13</text>
<text x="86" y="101">21</text>
<text x="86" y="98.4">22</text>
<text x="58.1" y="106">16</text>
<text x="58.1" y="108.6">17</text>
<text x="58.1" y="111.1">18</text>
<text x="58.1" y="113.7">19</text>
<text x="86" y="108.6">20</text>
<text x="202.1" y="109.8">1</text>
<text x="202.1" y="112.4">2</text>
<text x="217.3" y="112.4">5</text>
<text x="217.3" y="109.8">6</text>
<text x="260.5" y="112.4">1</text>
<text x="202.1" y="114.9">3</text>
<text x="217.3" y="114.9">4</text>
<text x="264.5" y="116.9" transform="rotate(-90 264.5 116.9)">2</text>
<text x="72.8" y="121.2" transform="rotate(-90 72.8 121.2)">15</text>
<text x="26.2" y="147.2">1</text>
<text x="26.2" y="149.7">2</text>
<text x="33.8" y="149.7">7</text>
<text x="33.8" y="147.2">8</text>
<text x="26.2" y="152.3">3</text>
<text x="26.2" y="154.8">4</text>
<text x="33.8" y="154.8">5</text>
<text x="33.8" y="152.3">6</text>
<text x="26.2" y="163.1">1</text>
<text x="26.2" y="165.6">2</text>
<text x="33.8" y="165.6">7</text>
<text x="33.8" y="163.1">8</text>
<text x="26.2" y="168.1">3</text>
<text x="26.2" y="170.7">4</text>
<text x="33.8" y="170.7">5</text>
<text x="33.8" y="168.1">6</text>
<text x="97.9" y="169.5">2</text>
<text x="108.7" y="169.5">4</text>
<text x="152.1" y="172.2" transform="rotate(-90 152.1 172.2)">1</text>
<text x="26.2" y="178.9">1</text>
<text x="33.8" y="178.9">8</text>
<text x="26.2" y="181.5">2</text>
<text x="26.2" y="184">3</text>
<text x="33.8" y="184">6</text>
<text x="33.8" y="181.5">7</text>
<text x="26.2" y="186.6">4</text>
<text x="33.8" y="186.6">5</text>
</g>
<g font-size="1.8" fill="#009600">
<text x="163.5" y="61.2">C58</text>
<text x="175.5" y="61.2">C62</text>
<text x="164.1" y="99.3">C59</text>
<text x="176.2" y="99.3">C63</text>
</g>
<g font-size="1.1" fill="#a90000">
<text x="31.5" y="76.7" transform="rotate(-90 31.5 76.7)">3</text>
<text x="29.2" y="78.1">4</text>
<text x="31.5" y="80.6" transform="rotate(-90 31.5 80.6)">1</text>
<text x="33.7" y="78.1">2</text>
<text x="102" y="166.3" transform="rotate(-90 102 166.3)">5</text>
<text x="102" y="173.9" transform="rotate(-90 102 173.9)">3</text>
</g>
<g font-size=".7" fill="#006464">
<text x="102.5" y="171.8" transform="rotate(-90 102.5 171.8)">GND</text>
<text x="102.5" y="169.3" transform="rotate(-90 102.5 169.3)">VCC</text>
</g>
</svg>
